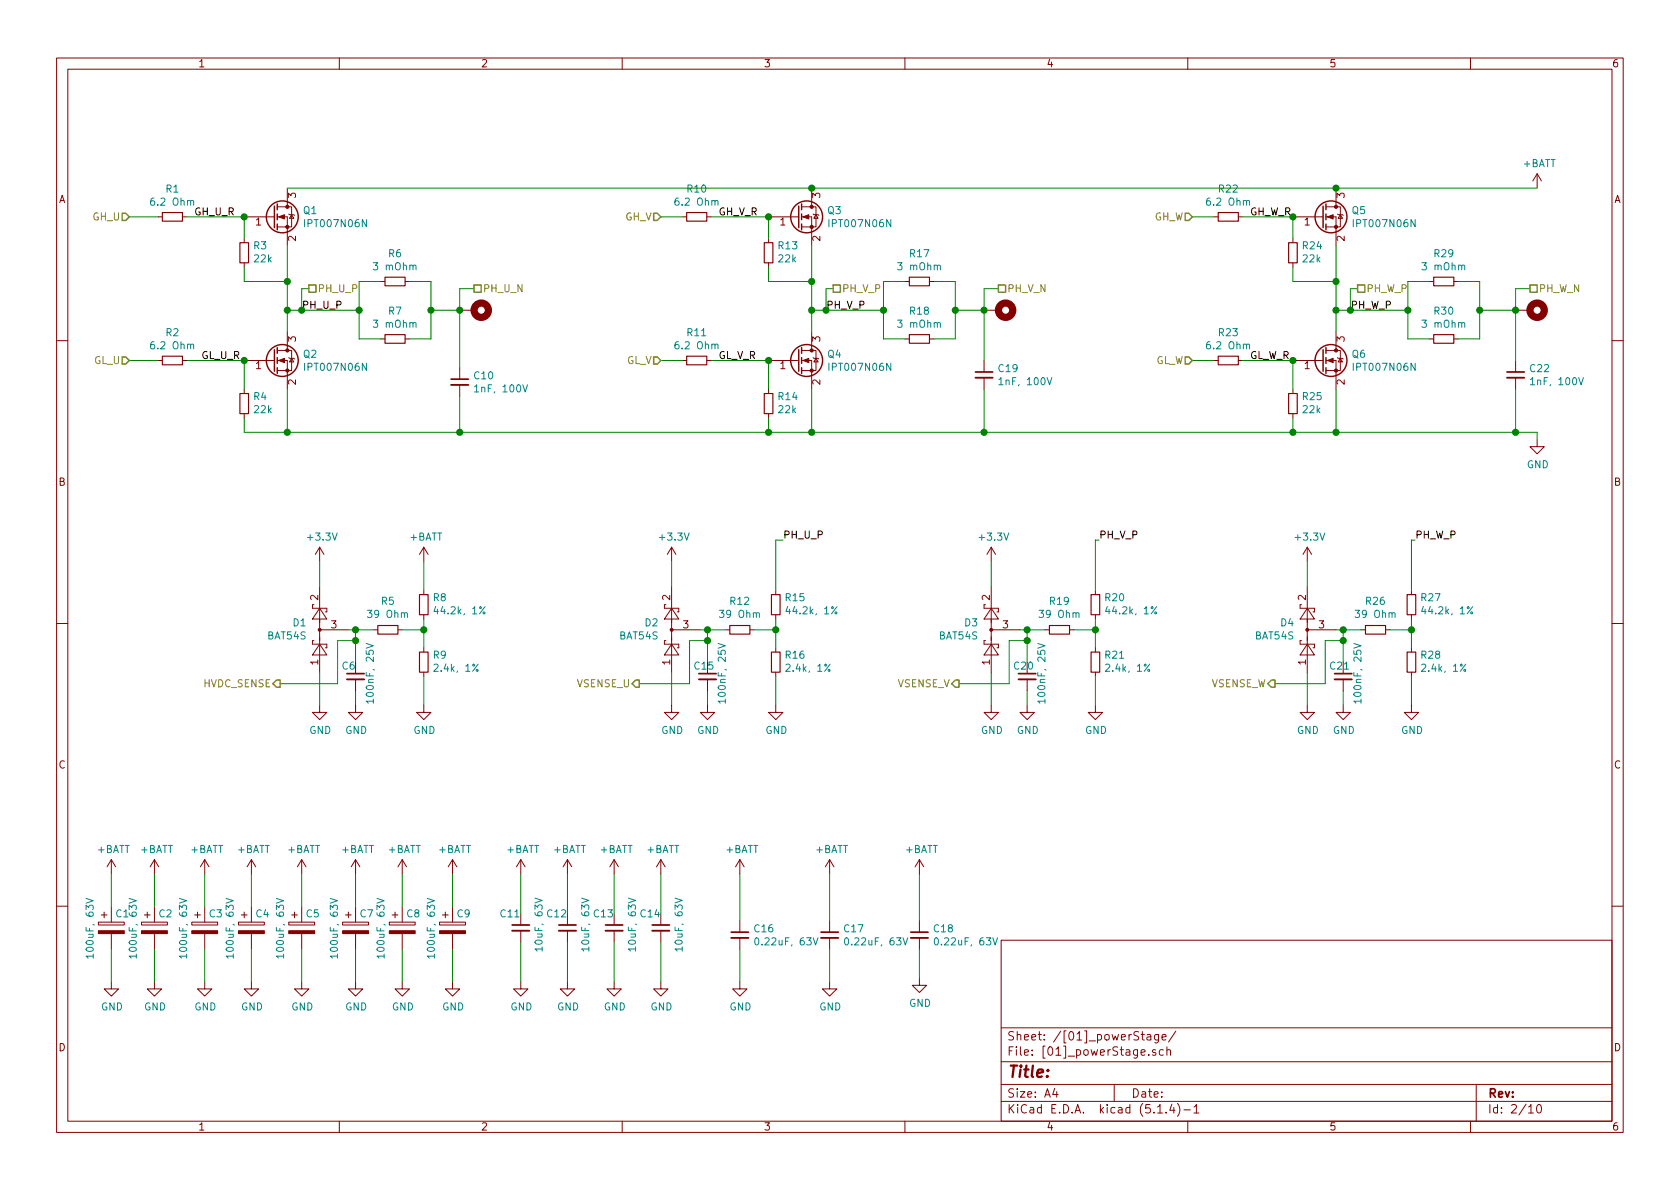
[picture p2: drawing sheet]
<svg xmlns="http://www.w3.org/2000/svg" width="297mm" height="210mm" viewBox="0 0 297 210" stroke-linecap="round" stroke-linejoin="round" font-family="sans-serif">
<g fill="none" stroke="#840000" stroke-width=".18">
<path d="M10 10.3h277v189.9h-277zM12 12.2h273v186.1h-273zM60 10.3v1.9M110 10.3v1.9M160 10.3v1.9M210 10.3v1.9M260 10.3v1.9M27.9 38.3h.8M32.3 38.3h.7M43.2 38.3h5.1M48.3 38.3h.2M49 38.3h1.8v5.1"/>
<path d="M49 36.6h1.8M50.8 36.6h.8v3.5h-2.6M50.8 33.3v3.3M51.1 37.8l.1 .2h.7l.2 .1M51.6 38l.3 .6h-.7zM120.6 38.3h.8M125 38.3h.7M135.9 38.3h5.1M141 38.3h.2M141.7 38.3h1.8v5.1M141.7 36.6h1.8M143.5 36.6h.8v3.5h-2.6"/>
<path d="M143.5 33.3v3.3M143.8 37.8l.1 .2h.8l.1 .1M144.3 38l.4 .6h-.8zM214.6 38.3h.8M218.9 38.3h.8M228.6 38.3h5.1M233.7 38.3h.2M234.4 38.3h1.8v5.1M234.4 36.6h1.8M236.2 36.6h.8v3.5h-2.6M236.2 33.3v3.3M236.5 37.8l.1 .2h.8l.1 .1"/>
<path d="M237 38l.4 .6h-.8zM271.8 30.7l-.8 1.3M271.8 30.7v2.6M271.8 30.7l.7 1.3M43.2 42.2v.7M43.2 46.5v.7M50.8 58.7v3.3M67.3 59.9h.8M67.3 49.8h.8M71.6 59.9h.8M71.6 49.8h.8M81.3 54.9h2.5"/>
<path d="M135.9 42.2v.7M135.9 46.5v.7M143.5 58.7v3.3M160 59.9h.8M160 49.8h.8M164.3 59.9h.8M164.3 49.8h.8M174 54.9h2.5M228.6 42.2v.7M228.6 46.5v.7M236.2 58.7v3.3M252.7 59.9h.8"/>
<path d="M252.7 49.8h.8M257 59.9h.8M257 49.8h.8M268 54.9h2.5M10 60.2h2M27.9 63.7h.8M32.3 63.7h.7M43.2 63.7h5.1M43.2 68.8v.8M43.2 73.1v.8M48.3 63.7h.2M49 63.7h1.8v5.1"/>
<path d="M49 62h1.8M50.8 62h.8v3.5h-2.6M51.1 63.2l.1 .2h.7l.2 .1M51.6 63.4l.3 .6h-.7zM81.3 65v2.1M81.3 68.1v2M120.6 63.7h.8M125 63.7h.7M135.9 63.7h5.1M135.9 68.8v.8M135.9 73.1v.8M141 63.7h.2"/>
<path d="M141.7 63.7h1.8v5.1M141.7 62h1.8M143.5 62h.8v3.5h-2.6M143.8 63.2l.1 .2h.8l.1 .1M144.3 63.4l.4 .6h-.8zM174 63.7v2.1M174 66.8v2M214.6 63.7h.8M218.9 63.7h.8M228.6 68.8v.8M228.6 73.1v.8M228.6 63.7h5.1"/>
<path d="M233.7 63.7h.2M234.4 63.7h1.8v5.1M234.4 62h1.8M236.2 62h.8v3.5h-2.6M236.5 63.2l.1 .2h.8l.1 .1M237 63.4l.4 .6h-.8zM268 63.7v2.1M268 66.8v2M271.8 77.7v1.3h1.2l-1.2 1.3-1.3-1.3h1.3M285 60.2h2M56.5 96.8l-.7 1.2M56.5 96.8v2.5"/>
<path d="M56.5 96.8l.8 1.2M74.9 96.8l-.7 1.2M74.9 96.8v2.5M74.9 96.8l.8 1.2M118.7 96.8v2.5M118.7 96.8l-.7 1.2M118.7 96.8l.8 1.2M175.3 96.8v2.5M175.3 96.8l-.8 1.2M175.3 96.8l.7 1.2M231.1 96.8v2.5M231.1 96.8l-.7 1.2"/>
<path d="M231.1 96.8l.8 1.2M10 110.3h2M55.5 113.3h-.3v.6h2.6v.6h-.3M55.5 106.9h-.3v.7h2.6v.6h-.3M56.5 113.9l1.3 1.9h-2.6zM56.5 107.6l1.3 1.9h-2.6zM56.5 103.8v15.2M56.5 111.4h5.1M62.9 117.1v2M66 111.4h.8M70.4 111.4h.7M74.9 104.4v.8"/>
<path d="M74.9 108.7v.8M74.9 114.5v.8M74.9 118.9v.7M117.7 113.3h-.2v.6h2.5v.6h-.2M117.7 106.9h-.2v.7h2.5v.6h-.2M118.7 113.9l1.3 1.9h-2.5zM118.7 107.6l1.3 1.9h-2.5zM118.7 103.8v15.2M118.7 111.4h5.1M125.1 117.1v2M128.3 111.4h.7M132.6 111.4h.7"/>
<path d="M137.2 104.4v.8M137.2 108.7v.8M137.2 114.5v.8M137.2 118.9v.7M174.2 113.3h-.2v.6h2.5v.6h-.2M174.2 106.9h-.2v.7h2.5v.6h-.2M175.3 113.9l1.2 1.9h-2.5zM175.3 107.6l1.2 1.9h-2.5zM175.3 111.4h5M175.3 103.8v15.2M181.6 117.1v2M184.8 111.4h.7"/>
<path d="M189.1 111.4h.8M193.7 104.4v.8M193.7 108.7v.8M193.7 114.5v.8M193.7 118.9v.7M230.1 113.3h-.2v.6h2.5v.6h-.2M230.1 106.9h-.2v.7h2.5v.6h-.2M231.1 113.9l1.3 1.9h-2.5zM231.1 107.6l1.3 1.9h-2.5zM231.1 111.4h5.1M231.1 103.8v15.2M237.5 117.1v2"/>
<path d="M240.7 111.4h.7M245 111.4h.7M249.6 104.4v.8M249.6 108.7v.8M249.6 114.5v.8M249.6 118.9v.7M285 110.3h2M56.5 124.7v1.3h1.3l-1.3 1.2-1.3-1.2h1.3M62.9 124.7v1.3h1.2l-1.2 1.2-1.3-1.2h1.3M62.9 120.1v2.1M74.9 124.7v1.3h1.3l-1.3 1.2-1.2-1.2h1.2M118.7 124.7v1.3h1.3l-1.3 1.2-1.2-1.2h1.2"/>
<path d="M125.1 124.7v1.3h1.3l-1.3 1.2-1.3-1.2h1.3M125.1 120.1v2.1M137.2 124.7v1.3h1.2l-1.2 1.2-1.3-1.2h1.3M175.3 124.7v1.3h1.2l-1.2 1.2-1.3-1.2h1.3M181.6 124.7v1.3h1.3l-1.3 1.2-1.3-1.2h1.3M181.6 120.1v2.1M193.7 124.7v1.3h1.2l-1.2 1.2-1.3-1.2h1.3M231.1 124.7v1.3h1.3l-1.3 1.2-1.2-1.2h1.2M237.5 124.7v1.3h1.3l-1.3 1.2-1.3-1.2h1.3M237.5 120.1v2.1M249.6 124.7v1.3h1.2l-1.2 1.2-1.3-1.2h1.3M19.7 152l-.8 1.3"/>
<path d="M19.7 152v2.6M19.7 152l.7 1.3M27.3 152v2.6M27.3 152l-.8 1.3M27.3 152l.8 1.3M36.2 152l-.8 1.3M36.2 152v2.6M36.2 152l.8 1.3M44.4 152l-.7 1.3M44.4 152v2.6M44.4 152l.8 1.3M53.3 152l-.7 1.3"/>
<path d="M53.3 152v2.6M53.3 152l.8 1.3M62.9 152v2.6M62.9 152l-.8 1.3M62.9 152l.7 1.3M71.1 152v2.6M71.1 152l-.7 1.3M71.1 152l.8 1.3M80 152v2.6M80 152l-.8 1.3M80 152l.8 1.3M92.1 152v2.6"/>
<path d="M92.1 152l-.8 1.3M92.1 152l.7 1.3M100.3 152l-.7 1.3M100.3 152v2.6M100.3 152l.8 1.3M108.6 152l-.8 1.3M108.6 152v2.6M108.6 152l.7 1.3M116.8 152l-.7 1.3M116.8 152v2.6M116.8 152l.8 1.3M130.8 152v2.6"/>
<path d="M130.8 152l-.8 1.3M130.8 152l.8 1.3M146.7 152v2.6M146.7 152l-.8 1.3M146.7 152l.7 1.3M162.6 152v2.6M162.6 152l-.8 1.3M162.6 152l.7 1.3M10 160.2h2M17.4 163.1h4.6v.5h-4.6zM17.9 161.8h1M18.4 161.3v1"/>
<path d="M19.7 173.6v1.3h1.3l-1.3 1.2-1.3-1.2h1.3M19.7 160.3v2.8M19.7 165.1v2.8M25 163.1h4.6v.5h-4.6zM25.5 161.8h1M26 161.3v1M27.3 173.6v1.3h1.3l-1.3 1.2-1.3-1.2h1.3M27.3 160.3v2.8M27.3 165.1v2.8M33.9 163.1h4.6v.5h-4.6zM34.4 161.8h1M34.9 161.3v1"/>
<path d="M36.2 173.6v1.3h1.3l-1.3 1.2-1.3-1.2h1.3M36.2 160.3v2.8M36.2 165.1v2.8M42.2 163.1h4.5v.5h-4.5zM42.7 161.8h1M43.2 161.3v1M44.4 173.6v1.3h1.3l-1.3 1.2-1.2-1.2h1.2M44.4 160.3v2.8M44.4 165.1v2.8M51.1 163.1h4.5v.5h-4.5zM51.6 161.8h1M52.1 161.3v1"/>
<path d="M53.3 173.6v1.3h1.3l-1.3 1.2-1.2-1.2h1.2M53.3 160.3v2.8M53.3 165.1v2.8M60.6 163.1h4.6v.5h-4.6zM61.1 161.8h1M61.6 161.3v1M62.9 173.6v1.3h1.2l-1.2 1.2-1.3-1.2h1.3M62.9 160.3v2.8M62.9 165.1v2.8M68.8 163.1h4.6v.5h-4.6zM69.3 161.8h1.1M69.8 161.3v1"/>
<path d="M71.1 173.6v1.3h1.3l-1.3 1.2-1.3-1.2h1.3M71.1 160.3v2.8M71.1 165.1v2.8M77.7 163.1h4.6v.5h-4.6zM78.2 161.8h1M78.7 161.3v1M80 173.6v1.3h1.3l-1.3 1.2-1.3-1.2h1.3M80 160.3v2.8M80 165.1v2.8M92.1 173.6v1.3h1.2l-1.2 1.2-1.3-1.2h1.3M92.1 161.5v2.1M92.1 164.6v2"/>
<path d="M100.3 173.6v1.3h1.3l-1.3 1.2-1.2-1.2h1.2M100.3 161.5v2.1M100.3 164.6v2M108.6 173.6v1.3h1.3l-1.3 1.2-1.3-1.2h1.3M108.6 161.5v2.1M108.6 164.6v2M116.8 173.6v1.3h1.3l-1.3 1.2-1.2-1.2h1.2M116.8 161.5v2.1M116.8 164.6v2M130.8 173.6v1.3h1.3l-1.3 1.2-1.3-1.2h1.3M130.8 162.8v2M130.8 165.9v2"/>
<path d="M146.7 173.6v1.3h1.3l-1.3 1.2-1.3-1.2h1.3M146.7 162.8v2M146.7 165.9v2M162.6 173v1.2h1.2l-1.2 1.3-1.3-1.3h1.3M162.6 162.8v2M162.6 165.9v2M177 166.3h108v32h-108zM285 160.2h2M60 198.3v1.9M110 198.3v1.9M160 198.3v1.9M177 194.8h108"/>
<path d="M177 191.8h108M177 187.8h108M177 181.8h108M186.5 192.5l-.4 1h1M186.8 193v1M197 191.8v3M201.8 182.9h.5M202 182.4v1.3l.3 .2M202.8 183h.6l.1 .9M203.1 186.5v.1M203.5 183.3l-.5 .1-.2 .2v.2l.2 .1 .5-.1M204.3 185.7l-.3-.1-.2 .2v.2l.5 .2v.3h-.5"/>
<path d="M204.7 196.8h.8M204.8 182.9v1.2l-.3 .3-.3-.1M204.8 183l-.4-.1-.3 .3 .1 .6 .2 .1 .4-.1M205.5 183.4l.7-.1-.1-.3-.4-.1-.2 .2v.7h.6M205.7 185.7l-.4-.1-.3 .3 .1 .6h.6M206.2 196.7v.1M206.3 185.7l.3-.1 .3 .1 .1 .9M206.3 185.1v1.5M207.2 195.2l-.4 1.1h.9M207.5 195.8v1M207.9 182.3l-1.3 2M208.2 195.1a1.71 1.71 0 0 1 0 2.3"/>
<path d="M209.3 196.3h1.2M210 198.3v1.9M211.1 195.8l.4-.5v1.5M211.1 196.8h.9M260 198.3v1.9M261 191.8v6.5M270.3 195.8l.4-.5v1.5M270.3 196.8h.8M271.8 195.5l.4-.2a.94 .94 0 0 1 0 1.5 .79 .79 0 0 1-.4-1.3z"/>
</g>
<g fill="none" stroke="#840000" stroke-width=".2">
<path d="M28.7 37.6h3.6v1.5h-3.6zM121.4 37.6h3.6v1.5h-3.6zM215.4 37.6h3.5v1.5h-3.5zM42.4 42.9h1.5v3.6h-1.5zM68.1 59.2h3.5v1.5h-3.5zM68.1 49h3.5v1.5h-3.5zM135.1 42.9h1.6v3.6h-1.6zM160.8 49h3.5v1.5h-3.5zM160.8 59.2h3.5v1.5h-3.5zM227.8 42.9h1.6v3.6h-1.6zM253.5 59.2h3.5v1.5h-3.5zM253.5 49h3.5v1.5h-3.5z"/>
<path d="M28.7 63h3.6v1.5h-3.6zM42.4 69.6h1.5v3.5h-1.5zM121.4 63h3.6v1.5h-3.6zM135.1 69.6h1.6v3.5h-1.6zM215.4 63h3.5v1.5h-3.5zM227.8 69.6h1.6v3.5h-1.6zM66.8 110.6h3.6v1.5h-3.6zM74.2 115.3h1.5v3.6h-1.5zM74.2 105.2h1.5v3.5h-1.5zM129 110.6h3.6v1.5h-3.6zM136.4 115.3h1.5v3.6h-1.5zM136.4 105.2h1.5v3.5h-1.5z"/>
<path d="M185.5 110.6h3.6v1.5h-3.6zM192.9 115.3h1.5v3.6h-1.5zM192.9 105.2h1.5v3.5h-1.5zM241.4 110.6h3.6v1.5h-3.6zM248.8 115.3h1.5v3.6h-1.5zM248.8 105.2h1.5v3.5h-1.5z"/>
</g>
<g fill="#840000" stroke="#840000" stroke-width=".18">
<path d="M60.6 164.6h4.6v.5h-4.6z"/>
<path d="M68.8 164.6h4.6v.5h-4.6z"/>
<path d="M49.3 38.3l1-.3v.7z"/>
<path d="M51.1 164.6h4.5v.5h-4.5z"/>
<path d="M77.7 164.6h4.6v.5h-4.6z"/>
<path d="M49.3 63.7l1-.3v.7z"/>
<path d="M42.2 164.6h4.5v.5h-4.5z"/>
<path d="M33.9 164.6h4.6v.5h-4.6z"/>
<path d="M142 38.3l1-.3v.7z"/>
<path d="M234.7 38.3l1-.3v.7z"/>
<path d="M234.7 63.7l1-.3v.7z"/>
<path d="M142 63.7l1-.3v.7z"/>
<path d="M17.4 164.6h4.6v.5h-4.6z"/>
<path d="M25 164.6h4.6v.5h-4.6z"/>
<circle cx="118.7" cy="111.4" r=".25"/>
<circle cx="175.3" cy="111.4" r=".25"/>
<circle cx="56.5" cy="111.4" r=".25"/>
<circle cx="231.1" cy="111.4" r=".25"/>
<circle cx="50.8" cy="40.1" r=".28"/>
<circle cx="50.8" cy="36.6" r=".28"/>
<circle cx="50.8" cy="65.5" r=".28"/>
<circle cx="50.8" cy="62" r=".28"/>
<circle cx="143.5" cy="40.1" r=".28"/>
<circle cx="143.5" cy="36.6" r=".28"/>
<circle cx="236.2" cy="40.1" r=".28"/>
<circle cx="236.2" cy="36.6" r=".28"/>
<circle cx="236.2" cy="65.5" r=".28"/>
<circle cx="236.2" cy="62" r=".28"/>
<circle cx="143.5" cy="65.5" r=".28"/>
<circle cx="143.5" cy="62" r=".28"/>
</g>
<g fill="none" stroke="#840000" stroke-width=".33">
<path d="M79.8 68.1h3M172.5 66.8h3M266.4 66.8h3.1M61.3 120.1h3.1M123.6 120.1h3M180.1 120.1h3M236 120.1h3M90.6 164.6h3M98.8 164.6h3.1M107.1 164.6h3M115.3 164.6h3.1M129.3 165.9h3"/>
<path d="M145.2 165.9h3M161 165.9h3.1"/>
</g>
<g fill="none" stroke="#840000" stroke-width=".3">
<path d="M79.8 67.1h3M172.5 65.8h3M266.4 65.8h3.1M61.3 119.1h3.1M123.6 119.1h3M180.1 119.1h3M236 119.1h3M90.6 163.6h3M98.8 163.6h3.1M107.1 163.6h3M115.3 163.6h3.1M129.3 164.8h3"/>
<path d="M145.2 164.8h3M161 164.8h3.1"/>
</g>
<g fill="none" stroke="#008484" stroke-width=".18">
<path d="M83.9 68.4l.4-.4v1.3M83.9 69.3h.7M92.4 68l.5 1.3 .4-1.3M176.6 67.1l.4-.3v1.2M176.6 68h.7M185.1 66.8l.5 1.2 .4-1.2M270.6 67.1l.4-.3v1.2M270.6 68h.7M279.1 66.8l.5 1.2 .4-1.2M64.7 113.8l1.3 .4-1.3 .4M85.8 107.3l-1 1.3M127 113.8l1.2 .4-1.2 .4"/>
<path d="M148 107.3l-1 1.3M183.5 113.8l1.3 .4-1.3 .4M204.5 107.3l-1 1.3M239.4 113.8l1.2 .4-1.2 .4M260.4 107.3l-1 1.3M66 124h-1.3l.4 .4M66 123.6v.8M128.2 124h-1.2l.3 .4M128.2 123.6v.8M184.8 124h-1.3l.3 .4M184.8 123.6v.8M240.6 124h-1.2l.3 .4"/>
<path d="M240.6 123.6v.8M15.2 158.9l1.3 .4-1.3 .4M22.8 158.9l1.3 .4-1.3 .4M31.7 158.9l1.3 .4-1.3 .4M40 158.9l1.2 .4-1.2 .4M48.9 158.9l1.2 .4-1.2 .4M58.4 158.9l1.3 .4-1.3 .4M66.6 158.9l1.3 .4-1.3 .4M75.5 158.9l1.3 .4-1.3 .4M94.6 158.8l1.3 .4-1.3 .5M102.8 158.8l1.3 .4-1.3 .5M111.1 158.8l1.3 .4-1.3 .5"/>
<path d="M119.4 158.8l1.2 .4-1.2 .5M16.5 169.1h-1.3l.4 .3M16.5 168.7v.7M24.1 169.1h-1.3l.4 .3M24.1 168.7v.7M33 169.1h-1.3l.4 .3M33 168.7v.7M41.2 169.1h-1.2l.3 .3M41.2 168.7v.7M50.1 169.1h-1.2l.3 .3M50.1 168.7v.7M59.7 169.1h-1.3l.4 .3"/>
<path d="M59.7 168.7v.7M67.9 169.1h-1.3l.4 .3M67.9 168.7v.7M76.8 169.1h-1.3l.4 .3M76.8 168.7v.7M95.9 167.8h-1.3l.3 .4M95.9 167.5v.7M104.1 167.8h-1.3l.4 .4M104.1 167.5v.7M112.4 167.8h-1.3l.4 .4M112.4 167.5v.7M120.6 167.8h-1.2l.3 .4"/>
<path d="M120.6 167.5v.7M133.6 166l.2-.2a.69 .69 0 0 1 .4 .7 .69 .69 0 0 1-.4 .6l-.2-.1-.1-.4zM143.8 165.8l.4 1.3 .4-1.3M149.4 166l.2-.2a.69 .69 0 0 1 .5 .7 .69 .69 0 0 1-.5 .6l-.2-.1-.1-.4zM159.7 165.8l.4 1.3 .4-1.3M165.3 166l.2-.2a.69 .69 0 0 1 .4 .7 .69 .69 0 0 1-.4 .6l-.2-.1-.1-.4zM175.5 165.8l.4 1.3 .5-1.3"/>
<circle cx="85.6" cy="108.4" r=".18"/>
<circle cx="147.8" cy="108.4" r=".18"/>
<circle cx="204.3" cy="108.4" r=".18"/>
<circle cx="260.2" cy="108.4" r=".18"/>
</g>
<g fill="none" stroke="#840000" stroke-width=".25">
<path d="M48.5 36.4v3.9M49 36.1v1M49 37.8v1.1M49 39.6v1M141.2 36.4v3.9M141.7 36.1v1M141.7 37.8v1.1M141.7 39.6v1M233.9 36.4v3.9M234.4 36.1v1M234.4 37.8v1.1M234.4 39.6v1"/>
<path d="M48.5 61.8v3.9M49 61.5v1M49 63.2v1.1M49 65v1M141.2 61.8v3.9M141.7 61.5v1M141.7 63.2v1.1M141.7 65v1M233.9 61.8v3.9M234.4 61.5v1M234.4 63.2v1.1M234.4 65v1"/>
<circle cx="49.9" cy="38.3" r="2.82"/>
<circle cx="142.6" cy="38.3" r="2.82"/>
<circle cx="235.3" cy="38.3" r="2.82"/>
<circle cx="49.9" cy="63.7" r="2.82"/>
<circle cx="142.6" cy="63.7" r="2.82"/>
<circle cx="235.3" cy="63.7" r="2.82"/>
</g>
<g fill="none" stroke="#840000" stroke-width="1.3">
<circle cx="85.1" cy="54.9" r="1.27"/>
<circle cx="177.8" cy="54.9" r="1.27"/>
<circle cx="271.8" cy="54.9" r="1.27"/>
</g>
<g fill="none" stroke="#008400" stroke-width=".18">
<path d="M22.9 38.3h5M33 38.3h10.2v3.9M50.8 33.3h221M116.8 38.3h3.8M125.7 38.3h10.2v3.9M210.8 38.3h3.8M219.7 38.3h8.9v3.9M43.2 47.2v2.6h7.6M50.8 54.9h12.7M50.8 43.4v15.3M54.6 51h-1.3v3.9M67.3 49.8h-3.8v10.1h3.8"/>
<path d="M72.4 49.8h3.8v10.1h-3.8M76.2 54.9h5.1M83.8 51h-2.5v14M135.9 47.2v2.6h7.6M143.5 43.4v15.3M143.5 54.9h12.7M147.3 51h-1.3v3.9M160 49.8h-3.8v10.1h3.8M165.1 49.8h3.8v10.1h-3.8M168.9 54.9h5.1M176.5 51h-2.5v12.7M228.6 47.2v2.6h7.6"/>
<path d="M236.2 54.9h12.7M236.2 43.4v15.3M240 51h-1.2v3.9M252.7 49.8h-3.8v10.1h3.8M257.8 49.8h3.8v10.1h-3.8M261.6 54.9h6.4M270.5 51h-2.5v12.7M22.9 63.7h5M33 63.7h10.2v5.1M43.2 73.9v2.5h228.6v1.3M50.8 68.8v7.6M81.3 70.1v6.3"/>
<path d="M116.8 63.7h3.8M125.7 63.7h10.2v5.1M135.9 73.9v2.5M143.5 68.8v7.6M174 68.8v7.6M210.8 63.7h3.8M219.7 63.7h8.9v5.1M228.6 73.9v2.5M236.2 68.8v7.6M268 68.8v7.6M56.5 99.3v4.5M74.9 99.3v5.1"/>
<path d="M118.7 99.3v4.5M138.4 95.5h-1.2v8.9M175.3 99.3v4.5M194.3 95.5h-.6v8.9M231.1 99.3v4.5M250.2 95.5h-.6v8.9M56.5 119v5.7M61.6 111.4h4.4M62.9 111.4v5.7M62.9 113.3h-3.2v7.6h-10.2M71.1 111.4h3.8M74.9 109.5v5"/>
<path d="M74.9 119.6v5.1M118.7 119v5.7M123.8 111.4h4.5M125.1 111.4v5.7M125.1 113.3h-3.2v7.6h-8.9M133.3 111.4h3.9M137.2 109.5v5M137.2 119.6v5.1M175.3 119v5.7M180.3 111.4h4.5M181.6 111.4v5.7M181.6 113.3h-3.2v7.6h-8.9"/>
<path d="M189.9 111.4h3.8M193.7 109.5v5M193.7 119.6v5.1M231.1 119v5.7M236.2 111.4h4.5M237.5 113.3h-3.2v7.6h-8.9M237.5 111.4v5.7M245.7 111.4h3.9M249.6 109.5v5M249.6 119.6v5.1M62.9 122.2v2.5M125.1 122.2v2.5"/>
<path d="M181.6 122.2v2.5M237.5 122.2v2.5M19.7 154.6v5.7M27.3 154.6v5.7M36.2 154.6v5.7M44.4 154.6v5.7M53.3 154.6v5.7M62.9 154.6v5.7M71.1 154.6v5.7M80 154.6v5.7M92.1 154.6v6.9M100.3 154.6v6.9"/>
<path d="M108.6 154.6v6.9M116.8 154.6v6.9M130.8 154.6v8.2M146.7 154.6v8.2M162.6 154.6v8.2M19.7 167.9v5.7M27.3 167.9v5.7M36.2 167.9v5.7M44.4 167.9v5.7M53.3 167.9v5.7M62.9 167.9v5.7M71.1 167.9v5.7"/>
<path d="M80 167.9v5.7M92.1 166.6v7M100.3 166.6v7M108.6 166.6v7M116.8 166.6v7M130.8 167.9v5.7M146.7 167.9v5.7M162.6 167.9v5.1"/>
</g>
<g fill="none" stroke="#848400" stroke-width=".25">
<path d="M21.6 37.7h.6l.7 .6-.7 .7h-.6zM115.6 37.7h.6l.6 .6-.6 .7h-.6zM209.5 37.7h.7l.6 .6-.6 .7h-.7zM54.6 50.4h1.3v1.3h-1.3zM83.8 50.4h1.3v1.3h-1.3zM147.3 50.4h1.3v1.3h-1.3zM176.5 50.4h1.3v1.3h-1.3zM240 50.4h1.3v1.3h-1.3zM270.5 50.4h1.3v1.3h-1.3zM21.6 63.1h.6l.7 .6-.7 .7h-.6zM115.6 63.1h.6l.6 .6-.6 .7h-.6zM209.5 63.1h.7l.6 .6-.6 .7h-.7z"/>
<path d="M48.9 120.3h.6v1.2h-.6l-.6-.6zM112.4 120.3h.6v1.2h-.6l-.6-.6zM168.9 120.3h.6v1.2h-.6l-.6-.6zM224.2 120.9l.6-.6h.6v1.2h-.6z"/>
</g>
<g fill="#008400" stroke="#008400" stroke-width=".25">
<circle cx="125.1" cy="111.4" r=".51"/>
<circle cx="63.5" cy="54.9" r=".51"/>
<circle cx="236.2" cy="33.3" r=".51"/>
<circle cx="236.2" cy="76.4" r=".51"/>
<circle cx="143.5" cy="49.8" r=".51"/>
<circle cx="268" cy="76.4" r=".51"/>
<circle cx="50.8" cy="76.4" r=".51"/>
<circle cx="228.6" cy="38.3" r=".51"/>
<circle cx="146.1" cy="54.9" r=".51"/>
<circle cx="43.2" cy="63.7" r=".51"/>
<circle cx="237.5" cy="113.3" r=".51"/>
<circle cx="50.8" cy="49.8" r=".51"/>
<circle cx="74.9" cy="111.4" r=".51"/>
<circle cx="62.9" cy="113.3" r=".51"/>
<circle cx="62.9" cy="111.4" r=".51"/>
<circle cx="228.6" cy="63.7" r=".51"/>
<circle cx="228.6" cy="76.4" r=".51"/>
<circle cx="135.9" cy="38.3" r=".51"/>
<circle cx="236.2" cy="49.8" r=".51"/>
<circle cx="125.1" cy="113.3" r=".51"/>
<circle cx="143.5" cy="54.9" r=".51"/>
<circle cx="81.3" cy="76.4" r=".51"/>
<circle cx="181.6" cy="111.4" r=".51"/>
<circle cx="53.3" cy="54.9" r=".51"/>
<circle cx="193.7" cy="111.4" r=".51"/>
<circle cx="137.2" cy="111.4" r=".51"/>
<circle cx="50.8" cy="54.9" r=".51"/>
<circle cx="143.5" cy="76.4" r=".51"/>
<circle cx="249.6" cy="111.4" r=".51"/>
<circle cx="268" cy="54.9" r=".51"/>
<circle cx="143.5" cy="33.3" r=".51"/>
<circle cx="174" cy="54.9" r=".51"/>
<circle cx="135.9" cy="76.4" r=".51"/>
<circle cx="238.8" cy="54.9" r=".51"/>
<circle cx="81.3" cy="54.9" r=".51"/>
<circle cx="135.9" cy="63.7" r=".51"/>
<circle cx="43.2" cy="38.3" r=".51"/>
<circle cx="261.6" cy="54.9" r=".51"/>
<circle cx="181.6" cy="113.3" r=".51"/>
<circle cx="248.9" cy="54.9" r=".51"/>
<circle cx="174" cy="76.4" r=".51"/>
<circle cx="236.2" cy="54.9" r=".51"/>
<circle cx="168.9" cy="54.9" r=".51"/>
<circle cx="237.5" cy="111.4" r=".51"/>
<circle cx="156.2" cy="54.9" r=".51"/>
<circle cx="76.2" cy="54.9" r=".51"/>
</g>
<text font-size="2.8" fill="#840000" x="178" y="190.5">Title:</text>
<g font-size="2.1" fill="#840000">
<text x="178" y="184">Sheet: /[01]_powerStage/</text>
<text x="178" y="186.7">File: [01]_powerStage.sch</text>
<text x="178" y="196.9">KiCad E.D.A. kicad (5.1.4)-1</text>
<text x="178" y="194.1">Size: A4</text>
<text x="200" y="194.1">Date:</text>
<text x="263" y="194.1">Rev:</text>
<text x="263" y="196.9">Id: 2/10</text>
</g>
<g font-size="1.8" fill="#840000">
<text x="35" y="11.9">1</text>
<text x="85" y="11.9">2</text>
<text x="135" y="11.9">3</text>
<text x="185" y="11.9">4</text>
<text x="235" y="11.9">5</text>
<text x="285" y="11.9">6</text>
<text x="10.4" y="35.9">A</text>
<text x="52.3" y="35" transform="rotate(-90 52.3 35)">3</text>
<text x="145" y="35" transform="rotate(-90 145 35)">3</text>
<text x="237.7" y="35" transform="rotate(-90 237.7 35)">3</text>
<text x="285.4" y="35.9">A</text>
<text x="45.2" y="39.9">1</text>
<text x="137.9" y="39.9">1</text>
<text x="230.7" y="39.9">1</text>
<text x="52.3" y="42.6" transform="rotate(-90 52.3 42.6)">2</text>
<text x="145" y="42.6" transform="rotate(-90 145 42.6)">2</text>
<text x="237.7" y="42.6" transform="rotate(-90 237.7 42.6)">2</text>
<text x="45.2" y="65.3">1</text>
<text x="52.3" y="60.4" transform="rotate(-90 52.3 60.4)">3</text>
<text x="137.9" y="65.3">1</text>
<text x="145" y="60.4" transform="rotate(-90 145 60.4)">3</text>
<text x="230.7" y="65.3">1</text>
<text x="237.7" y="60.4" transform="rotate(-90 237.7 60.4)">3</text>
<text x="52.3" y="68" transform="rotate(-90 52.3 68)">2</text>
<text x="145" y="68" transform="rotate(-90 145 68)">2</text>
<text x="237.7" y="68" transform="rotate(-90 237.7 68)">2</text>
<text x="10.4" y="85.9">B</text>
<text x="285.4" y="85.9">B</text>
<text x="56.3" y="106.1" transform="rotate(-90 56.3 106.1)">2</text>
<text x="118.5" y="106.1" transform="rotate(-90 118.5 106.1)">2</text>
<text x="175" y="106.1" transform="rotate(-90 175 106.1)">2</text>
<text x="230.9" y="106.1" transform="rotate(-90 230.9 106.1)">2</text>
<text x="58.6" y="111.1">3</text>
<text x="120.8" y="111.1">3</text>
<text x="177.3" y="111.1">3</text>
<text x="233.2" y="111.1">3</text>
<text x="56.3" y="117.6" transform="rotate(-90 56.3 117.6)">1</text>
<text x="118.5" y="117.6" transform="rotate(-90 118.5 117.6)">1</text>
<text x="175" y="117.6" transform="rotate(-90 175 117.6)">1</text>
<text x="230.9" y="117.6" transform="rotate(-90 230.9 117.6)">1</text>
<text x="10.4" y="135.9">C</text>
<text x="285.4" y="135.9">C</text>
<text x="10.4" y="185.9">D</text>
<text x="285.4" y="185.9">D</text>
<text x="35" y="199.9">1</text>
<text x="85" y="199.9">2</text>
<text x="135" y="199.9">3</text>
<text x="185" y="199.9">4</text>
<text x="235" y="199.9">5</text>
<text x="285" y="199.9">6</text>
</g>
<g font-size="1.8" fill="#008484">
<text x="269.3" y="29.6">+BATT</text>
<text x="29.4" y="34.1">R1</text>
<text x="121.6" y="34.1">R10</text>
<text x="215.5" y="34.1">R22</text>
<text x="27" y="36.4">6.2 Ohm</text>
<text x="53.7" y="37.9">Q1</text>
<text x="54.2" y="40.2">IPT007N06N</text>
<text x="119.7" y="36.4">6.2 Ohm</text>
<text x="146.4" y="37.9">Q3</text>
<text x="146.9" y="40.2">IPT007N06N</text>
<text x="213.7" y="36.4">6.2 Ohm</text>
<text x="239.1" y="37.9">Q5</text>
<text x="239.6" y="40.2">IPT007N06N</text>
<text x="44.9" y="44.1">R3</text>
<text x="45" y="46.4">22k</text>
<text x="66.3" y="47.8">3 mOhm</text>
<text x="68.7" y="45.5">R6</text>
<text x="137.7" y="44.1">R13</text>
<text x="137.7" y="46.4">22k</text>
<text x="159" y="47.8">3 mOhm</text>
<text x="160.9" y="45.5">R17</text>
<text x="230.4" y="44.1">R24</text>
<text x="230.4" y="46.4">22k</text>
<text x="251.7" y="47.8">3 mOhm</text>
<text x="253.6" y="45.5">R29</text>
<text x="29.4" y="59.5">R2</text>
<text x="66.3" y="58">3 mOhm</text>
<text x="68.7" y="55.6">R7</text>
<text x="121.6" y="59.5">R11</text>
<text x="159" y="58">3 mOhm</text>
<text x="160.9" y="55.6">R18</text>
<text x="215.5" y="59.5">R23</text>
<text x="251.7" y="58">3 mOhm</text>
<text x="253.6" y="55.6">R30</text>
<text x="27" y="61.8">6.2 Ohm</text>
<text x="53.7" y="63.3">Q2</text>
<text x="54.2" y="65.6">IPT007N06N</text>
<text x="119.7" y="61.8">6.2 Ohm</text>
<text x="146.4" y="63.3">Q4</text>
<text x="146.9" y="65.6">IPT007N06N</text>
<text x="176.6" y="65.8">C19</text>
<text x="213.7" y="61.8">6.2 Ohm</text>
<text x="239.1" y="63.3">Q6</text>
<text x="239.6" y="65.6">IPT007N06N</text>
<text x="270.6" y="65.8">C22</text>
<text x="44.9" y="70.8">R4</text>
<text x="83.9" y="67.1">C10</text>
<text x="84.4" y="69.4">1nF, 100V</text>
<text x="137.7" y="70.8">R14</text>
<text x="177.1" y="68.1">1nF, 100V</text>
<text x="230.4" y="70.8">R25</text>
<text x="271.1" y="68.1">1nF, 100V</text>
<text x="45" y="73.1">22k</text>
<text x="137.7" y="73.1">22k</text>
<text x="230.4" y="73.1">22k</text>
<text x="270" y="82.8">GND</text>
<text x="54.6" y="95.6">+3.3V</text>
<text x="72.4" y="95.6">+BATT</text>
<text x="116.8" y="95.6">+3.3V</text>
<text x="173.3" y="95.6">+3.3V</text>
<text x="229.2" y="95.6">+3.3V</text>
<text x="67.5" y="107">R5</text>
<text x="76.6" y="106.3">R8</text>
<text x="129.2" y="107">R12</text>
<text x="138.9" y="106.3">R15</text>
<text x="185.7" y="107">R19</text>
<text x="195.5" y="106.3">R20</text>
<text x="241.6" y="107">R26</text>
<text x="251.3" y="106.3">R27</text>
<text x="47.3" y="113.1">BAT54S</text>
<text x="51.8" y="110.8">D1</text>
<text x="65.4" y="109.3">39 Ohm</text>
<text x="77.3" y="108.6">44.2k, 1%</text>
<text x="109.6" y="113.1">BAT54S</text>
<text x="114.1" y="110.8">D2</text>
<text x="127.6" y="109.3">39 Ohm</text>
<text x="139.5" y="108.6">44.2k, 1%</text>
<text x="166.1" y="113.1">BAT54S</text>
<text x="170.6" y="110.8">D3</text>
<text x="184.1" y="109.3">39 Ohm</text>
<text x="196" y="108.6">44.2k, 1%</text>
<text x="222" y="113.1">BAT54S</text>
<text x="226.5" y="110.8">D4</text>
<text x="240" y="109.3">39 Ohm</text>
<text x="251.9" y="108.6">44.2k, 1%</text>
<text x="60.5" y="118.4">C6</text>
<text x="76.6" y="116.5">R9</text>
<text x="77.2" y="118.8">2.4k, 1%</text>
<text x="122.8" y="118.4">C15</text>
<text x="138.9" y="116.5">R16</text>
<text x="139.4" y="118.8">2.4k, 1%</text>
<text x="179.3" y="118.4">C20</text>
<text x="195.5" y="116.5">R21</text>
<text x="195.9" y="118.8">2.4k, 1%</text>
<text x="235.2" y="118.4">C21</text>
<text x="251.3" y="116.5">R28</text>
<text x="251.8" y="118.8">2.4k, 1%</text>
<text x="66.1" y="123.8" transform="rotate(-90 66.1 123.8)">100nF, 25V</text>
<text x="128.3" y="123.8" transform="rotate(-90 128.3 123.8)">100nF, 25V</text>
<text x="184.8" y="123.8" transform="rotate(-90 184.8 123.8)">100nF, 25V</text>
<text x="240.7" y="123.8" transform="rotate(-90 240.7 123.8)">100nF, 25V</text>
<text x="54.7" y="129.8">GND</text>
<text x="61" y="129.8">GND</text>
<text x="73.1" y="129.8">GND</text>
<text x="116.9" y="129.8">GND</text>
<text x="123.3" y="129.8">GND</text>
<text x="135.3" y="129.8">GND</text>
<text x="173.4" y="129.8">GND</text>
<text x="179.8" y="129.8">GND</text>
<text x="191.8" y="129.8">GND</text>
<text x="229.3" y="129.8">GND</text>
<text x="235.7" y="129.8">GND</text>
<text x="247.7" y="129.8">GND</text>
<text x="17.2" y="150.8">+BATT</text>
<text x="24.8" y="150.8">+BATT</text>
<text x="33.7" y="150.8">+BATT</text>
<text x="42" y="150.8">+BATT</text>
<text x="50.9" y="150.8">+BATT</text>
<text x="60.4" y="150.8">+BATT</text>
<text x="68.6" y="150.8">+BATT</text>
<text x="77.5" y="150.8">+BATT</text>
<text x="89.6" y="150.8">+BATT</text>
<text x="97.8" y="150.8">+BATT</text>
<text x="106.1" y="150.8">+BATT</text>
<text x="114.4" y="150.8">+BATT</text>
<text x="128.3" y="150.8">+BATT</text>
<text x="144.2" y="150.8">+BATT</text>
<text x="160.1" y="150.8">+BATT</text>
<text x="20.5" y="162.2">C1</text>
<text x="28.1" y="162.2">C2</text>
<text x="37" y="162.2">C3</text>
<text x="45.3" y="162.2">C4</text>
<text x="54.2" y="162.2">C5</text>
<text x="63.7" y="162.2">C7</text>
<text x="72" y="162.2">C8</text>
<text x="80.8" y="162.2">C9</text>
<text x="88.5" y="162.2">C11</text>
<text x="95.9" y="167.7" transform="rotate(-90 95.9 167.7)">10uF, 63V</text>
<text x="96.8" y="162.2">C12</text>
<text x="104.2" y="167.7" transform="rotate(-90 104.2 167.7)">10uF, 63V</text>
<text x="105.1" y="162.2">C13</text>
<text x="112.4" y="167.7" transform="rotate(-90 112.4 167.7)">10uF, 63V</text>
<text x="113.3" y="162.2">C14</text>
<text x="120.7" y="167.7" transform="rotate(-90 120.7 167.7)">10uF, 63V</text>
<text x="133.4" y="164.9">C16</text>
<text x="134.1" y="167.2">0.22uF, 63V</text>
<text x="149.3" y="164.9">C17</text>
<text x="150" y="167.2">0.22uF, 63V</text>
<text x="165.2" y="164.9">C18</text>
<text x="165.9" y="167.2">0.22uF, 63V</text>
<text x="16.6" y="168.9" transform="rotate(-90 16.6 168.9)">100uF, 63V</text>
<text x="24.2" y="168.9" transform="rotate(-90 24.2 168.9)">100uF, 63V</text>
<text x="33.1" y="168.9" transform="rotate(-90 33.1 168.9)">100uF, 63V</text>
<text x="41.3" y="168.9" transform="rotate(-90 41.3 168.9)">100uF, 63V</text>
<text x="50.2" y="168.9" transform="rotate(-90 50.2 168.9)">100uF, 63V</text>
<text x="59.7" y="168.9" transform="rotate(-90 59.7 168.9)">100uF, 63V</text>
<text x="68" y="168.9" transform="rotate(-90 68 168.9)">100uF, 63V</text>
<text x="76.9" y="168.9" transform="rotate(-90 76.9 168.9)">100uF, 63V</text>
<text x="17.9" y="178.7">GND</text>
<text x="25.5" y="178.7">GND</text>
<text x="34.4" y="178.7">GND</text>
<text x="42.6" y="178.7">GND</text>
<text x="51.5" y="178.7">GND</text>
<text x="61" y="178.7">GND</text>
<text x="69.3" y="178.7">GND</text>
<text x="78.2" y="178.7">GND</text>
<text x="90.2" y="178.7">GND</text>
<text x="98.5" y="178.7">GND</text>
<text x="106.8" y="178.7">GND</text>
<text x="115" y="178.7">GND</text>
<text x="129" y="178.7">GND</text>
<text x="144.9" y="178.7">GND</text>
<text x="160.7" y="178">GND</text>
</g>
<g font-size="1.8" fill="#848400">
<text x="16.4" y="39">GH_U</text>
<text x="110.5" y="39">GH_V</text>
<text x="204" y="39">GH_W</text>
<text x="56.1" y="51.7">PH_U_P</text>
<text x="85.3" y="51.7">PH_U_N</text>
<text x="148.8" y="51.7">PH_V_P</text>
<text x="178.1" y="51.7">PH_V_N</text>
<text x="241.6" y="51.7">PH_W_P</text>
<text x="272" y="51.7">PH_W_N</text>
<text x="16.6" y="64.4">GL_U</text>
<text x="110.7" y="64.4">GL_V</text>
<text x="204.2" y="64.4">GL_W</text>
<text x="36" y="121.5">HVDC_SENSE</text>
<text x="102.1" y="121.5">VSENSE_U</text>
<text x="158.7" y="121.5">VSENSE_V</text>
<text x="214.1" y="121.5">VSENSE_W</text>
</g>
<g font-size="1.8">
<text x="34.3" y="38.1">GH_U_R</text>
<text x="127" y="38.1">GH_V_R</text>
<text x="221" y="38.1">GH_W_R</text>
<text x="53.3" y="54.6">PH_U_P</text>
<text x="146" y="54.6">PH_V_P</text>
<text x="238.8" y="54.6">PH_W_P</text>
<text x="35.6" y="63.5">GL_U_R</text>
<text x="127" y="63.5">GL_V_R</text>
<text x="221" y="63.5">GL_W_R</text>
<text x="138.4" y="95.2">PH_U_P</text>
<text x="194.3" y="95.2">PH_V_P</text>
<text x="250.2" y="95.2">PH_W_P</text>
</g>
</svg>
